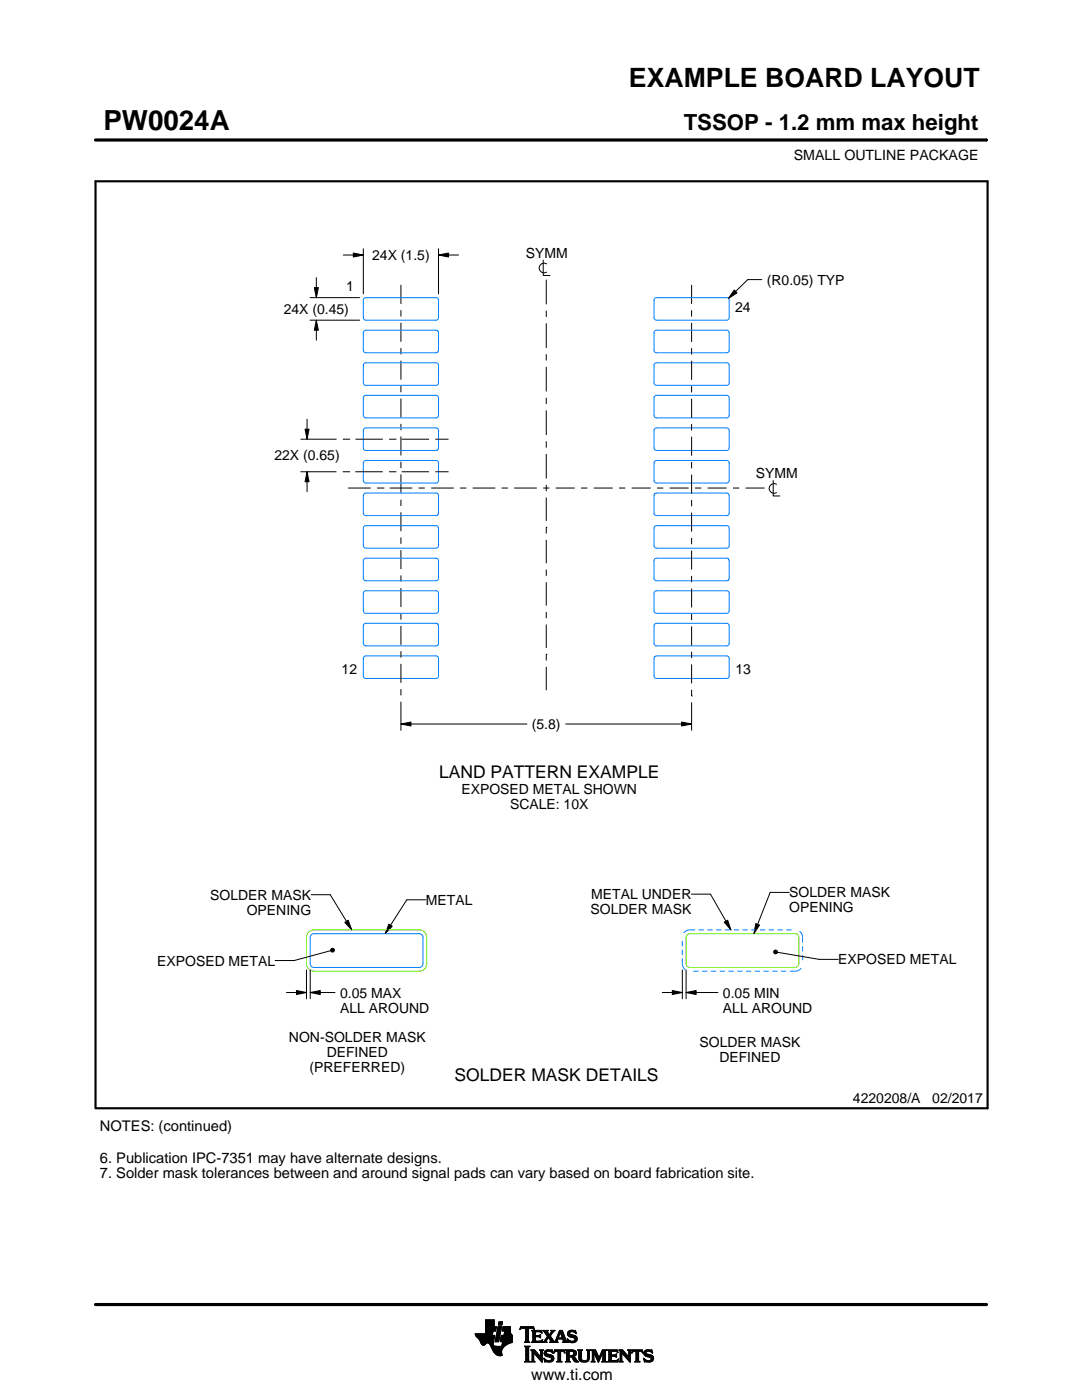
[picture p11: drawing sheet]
<svg xmlns="http://www.w3.org/2000/svg" width="216mm" height="279mm" viewBox="0 0 216 279" stroke-linecap="round" stroke-linejoin="round" font-family="sans-serif">
<g fill="none" stroke="#000" stroke-width=".2">
<path d="M19.1 27.9h177.7M196.8 27.7v.5M61.9 59.4h9.8M62.7 57.4h.8l-.4 2zM63.1 55.4v4M68.5 50.9h4M70.5 50.5l2 .4-2 .4zM72.5 49.6v9.1M80 56.9v3.7M87.5 50.9l2-.4v.8zM87.5 49.6v9.1M87.5 50.9h4"/>
<path d="M108.4 51.9v3.1h1.3M109 55.8v4.9M109.1 52.6a.98 .98 0 0 0-1.5 .9 .98 .98 0 0 0 1.5 .8M138 56.9v3.8M146.5 57.9l.6 .5-1.7 1.2zM152 55.8h-2.8l-3.8 3.8M61.9 63.9h9.8M63.1 63.9l.4 2h-.8zM63.1 63.9v4M80 61.9v1.3M80 64.4v3.8M80 69.5v1.2"/>
<path d="M80 72v3.8M80 77v1.3M80 79.5v3.8M109 62v1.3M109 64.5v4.9M109 70.7v1.2M109 73.2v4.9M109 79.4v1.2M138 61.9v1.3M138 64.4v3.8M138 69.5v1.2M138 72v3.8"/>
<path d="M138 77.1v1.2M138 79.6v3.8M60 94.2h7.1M60 87.7h7.2M60.9 85.7h.8l-.4 2zM61.3 94.2l.4 1.9h-.8zM61.3 83.6v4.1M61.3 94.2v4M68.4 94.2h1.2M68.4 87.7h1.3M69.5 97.4h4.5M69.6 94.2h.1"/>
<path d="M69.7 87.7h.1M70.9 94.2h5.5M70.9 87.7h5.5M75.2 97.4h1.3M76.5 97.4h.1M77.6 94.2h1.3M77.6 87.7h1.3M77.7 97.4h4.6M78.9 94.2h.1M78.9 87.7h.1M80 84.6v1.3M80 87.1v3.8"/>
<path d="M80 92.2v1.2M80 94.7v3.8M80 99.7v1.3M80.1 94.2h5.5M80.2 87.7h5.4M83.5 97.4h1.3M86 97.4h4.5M86.9 94.2h2.6M86.9 87.7h2.6M91.8 97.4h1.3M94.3 97.4h4.5M100.1 97.4h1.2"/>
<path d="M102.6 97.4h4.5M108.4 97.4h1.2M109 81.9v4.9M109 88.1v1.2M109 90.6v4.9M109 96.8v1.2M109 99.3v4.7M110.9 97.4h3.8M115.9 97.4h1.3M118.5 97.4h3.8M123.5 97.4h1.3M126 97.4h3.8"/>
<path d="M131.1 97.4h1.3M133.6 97.4h3.8M138 84.6v1.3M138 87.2v3.7M138 92.2v1.3M138 94.7v3.8M138 99.8v1.2M138.7 97.4h1.2M141.2 97.4h3.8M146.2 97.4h1.3M148.8 97.4h3.8M154.3 95.9v3.1h1.3"/>
<path d="M155 96.6a.98 .98 0 0 0-1.5 .9 .98 .98 0 0 0 1.5 .8M80 102.2v3.8M80 107.3v1.2M80 109.8v3.8M80 114.8v1.3M80 117.4v3.7M109 105.2h.1M109 105.2v1.3M109 107.7v4.7M109 113.7v1.2M109 116.2v4.7M138 102.3v3.8"/>
<path d="M138 107.4v1.2M138 109.9v3.8M138 114.9v1.3M138 117.4v3.8M80 122.4v1.3M80 124.9v3.8M80 130v1.2M80 132.5v3.8M80 137.5v1.3M109 130.6h.1M109 122.1v1.3M109 124.6v4.7"/>
<path d="M109 130.6v1.2M109 133.1v4.7M138 138.9h.1M138 122.5v1.3M138 125v3.8M138 130.1v1.2M138 132.6v3.8M138 137.6v1.3M80 144.5l2-.4v.8zM80 140v5.8M80 144.5h25.1M112.9 144.5h25.1"/>
<path d="M136 144.1l2 .4-2 .4zM138 140.2v5.5M62.1 178.6h3.8M65.9 178.6l4.3 7M85 179.6h-3.8l-4.3 6.7M138 178.4h3.8l4 7.2M157.5 178.1h-3.8l-3.3 8.2M57.2 198.1h4M59.2 197.7l2 .4-2 .4zM61.2 193.6v5.7M61.9 198.1l2-.4v.8zM61.9 193.6v5.7"/>
<path d="M61.9 198.1h4.9M66 189.7l-7.3 2h-3.8M66 189.5l.3-.3 .3 .1 .1 .3-.1 .3-.3 .1-.3-.2zM68.8 184.1l.7-.4 .7 1.9zM77.6 184.4l.7 .5-1.4 1.4zM132.2 198.1h4M134.2 197.7l2 .4-2 .4zM136.2 193.6v5.7M136.9 198.1l2-.4v.8zM136.9 198.1h6.4M136.9 193.6v5.7M144.5 184l.7-.4 .6 2z"/>
<path d="M150.8 184.3l.7 .3-1.1 1.7zM154.4 189.8l.3-.2 .3 .1 .2 .3-.2 .3-.3 .1-.3-.2zM155.1 190.1l8.4 1.4h3.8M94.8 266.2h3.5M94.8 266.3h3.5M94.9 266.4h3.3M94.9 266.5h3.8l-.2 1.2M94.9 266.5h3.8M95 266.6h3.7M95 266.7h3.7M95.1 266.8h3.6M95.2 266.9h3.4"/>
<path d="M95.3 267h3.3M95.4 267.1h3.2M95.5 267.2h3.1M95.6 267.3h3M95.7 267.4h2.8M95.7 267.5h2.8M95.8 267.6h2.7M95.8 267.7h2.7M95.9 267.8h2.6M95.9 267.9h2.5M95.9 268h2.5M96 268h1.1"/>
<path d="M96 268.1h1M96.1 268.2h.8M96.1 268.3h.7M96.2 268.4h.6M96.3 268.4h.4M96.9 266.1h1.4M96.9 266h1.4M96.9 265.9h1.4M96.9 265.8h1.5M96.9 265.7h1.5M96.9 264.7l2.2 .1-.2 .9h-.5l-.2 .8M96.9 265.6h2"/>
<path d="M96.9 265.5h2M96.9 265.4h2M96.9 265.3h2.1M96.9 265.2h2.1M96.9 265.1h2.1M96.9 265h2.1M96.9 264.9h2.1M96.9 264.8h2.2M96.9 264.6h1.7M96.9 264.5h1.7M96.9 264.4h1.7M96.9 264.3h1.7"/>
<path d="M96.9 264.2h1.7M96.9 264.1h1.7M96.9 264h1.7M96.9 263.9h1.7M96.9 263.8h1.7M96.9 263.7h1.7M96.9 263.6h1.7M96.9 263.5h1.7M96.9 263.4h1.7M97.5 268h.9M97.6 268.1h.8M97.7 268.2h.7"/>
<path d="M97.7 268.3h.7M97.8 268.4h.6M97.9 268.5h.6M97.9 268.6h.7M98 268.7h1.1M98 268.8h2.6M98 268.8h2.5M98.1 268.9h2.3M98.1 269h2.3M98.1 269.1h2.2M98.2 269.2h2.1M98.2 269.2h2"/>
<path d="M98.2 269.3h2M98.3 269.4h1.9M98.3 269.5h1.8M98.4 269.6h1.7M98.4 268v.4l.3 .2 2 .1M98.5 269.7h1.6M98.5 267.7l-.1 .3M98.5 269.8h1.6M98.6 269.9h1.5M98.6 264.8v-1.4h-1.7v2.8h-2.1l.1 .3 .7 .8 .7 1.1 .3 .1 .6-.5 .4 .1 1 1.8 .8 .6h.8l-.1-1 .8-1M98.6 270h1.5M98.7 270h1.4"/>
<path d="M98.8 270.1h1.3M98.8 267.7h.7M98.8 267.6h.7M98.8 267.5h.7M98.9 270.2h1.2M98.9 267.4h.7M98.9 267.3h.7M98.9 267.2h.7M98.9 267.1h.7M98.9 267h.7M98.9 270.3h1.3M99 266.9h.6"/>
<path d="M99 266.9h.7M99 266.8h.7M99 266.7h.7M99 266.6h.7M99 266.5h.7M99.1 270.4h1.1M99.1 266.4h.7M99.1 266.3h.7M99.1 266.2h.7M99.1 266.1h.7M99.1 266h.7M99.2 265.9h.7"/>
<path d="M99.2 265.8h.7M99.2 270.4h1M99.2 265.7h.7M99.2 265.6h.7M99.2 265.5h.7M99.3 265.4h.6M99.3 265.4h.7M99.3 265.3h.7M99.3 265.2h.7M99.3 265.1h.7M99.3 265h.7M99.4 270.5h.8"/>
<path d="M99.4 264.9h.7M99.4 264.8h.7M99.4 264.8h.7l-.6 3h-.7zM99.4 264.5l.2-.7h.7l-.2 .7h-.7M99.5 264.4h.6M99.5 264.3h.7M99.5 264.2h.7M99.5 264.1h.7M99.5 264h.7M99.5 263.9h.7M99.6 263.8h.7M99.8 270.6h.1"/>
<path d="M99.8 267.7h2.4M99.8 267.6h2.4M99.8 267.5h2.4M99.9 267.4h2.3M99.9 267.3h2.3M99.9 267.2h2.3M99.9 267.1h2.3M99.9 267h2.3M99.9 266.9h2.3M100 266.9h2.2M100 266.8h2.2M100 266.7h2.2"/>
<path d="M100 266.6h2.2M100 266.5h2.2M100.1 268.6h.7M100.2 268.5h.7M100.2 268.4h.8M100.2 268.4h.9M100.2 268.3h1M100.2 268.2h1.2M100.2 265.6h1.6M100.2 268.1h1.4M100.2 265.5h1.6M100.2 268h1.6"/>
<path d="M100.3 265.4h1.5M100.3 268h1.7M100.3 267.9h1.9M100.3 265.3h1.5M100.3 267.8h1.9M100.3 265.2h1.5M100.3 265.1h1.5M100.3 265h1.5M100.4 264.9h1.4M100.4 264.8h1.4M100.6 266.5l.1-.8h-.5l.2-.9h1.4l.1 1.1 .3 .6v1.4l-1.3 .6M100.6 266.4h1.5"/>
<path d="M100.6 266.3h1.4M100.6 266.2h1.4M100.6 266.1h1.3M100.7 266h1.2M100.7 265.9h1.2M100.7 265.8h1.1M100.7 265.7h1.1M102.2 266.5h-2.2l-.2 1.1 .5 .2-.2 .9M103.7 265.3h.1M103.8 265.2h.2M103.8 265h2.8M103.8 264.9h2.7"/>
<path d="M103.9 264.8h2.6M104.7 267.8h1M104.7 271.8h1.1M104.7 268.7h1M104.8 267.7h.7M104.8 271.7h.8M104.9 265.2h.6M104.9 268.9h.6M104.9 267.6h.6M104.9 267.5l-.2 .3M104.9 267.5h.6M104.9 267.4h.6"/>
<path d="M104.9 267.3h.6M104.9 267.2h.6M104.9 267.1h.6M104.9 267h.6M104.9 266.8h.6M104.9 266.7h.6M104.9 266.6h.6M104.9 266.5h.6M104.9 266.4h.6M104.9 266.3h.6M104.9 266.2h.6M104.9 266.1h.6"/>
<path d="M104.9 265.9h.6M104.9 265.8h.6M104.9 265.7h.6M104.9 265.6h.6M104.9 265.5h.6M104.9 265.4h.6M104.9 265.3h.6M104.9 271.5h.6M104.9 269h.6M104.9 271.4h.6M104.9 271.4v-2.4l-.2-.4h1.1l-.3 .4v2.4M104.9 271.4l-.2 .4h1.1l-.3-.4"/>
<path d="M104.9 271.3h.6M104.9 271.2h.6M104.9 271.1h.6M104.9 271h.6M104.9 270.9h.6M104.9 270.8h.6M104.9 270.6h.6M104.9 270.5h.6M104.9 270.4h.6M104.9 270.3h.6M104.9 270.2h.6M104.9 270.1h.6"/>
<path d="M104.9 270h.6M104.9 269.9h.6M104.9 269.8h.6M104.9 269.6h.6M104.9 269.5h.6M104.9 269.4h.6M104.9 269.3h.6M104.9 269.2h.6M104.9 269.1h.6M105.5 267.5l.2 .3M105.5 267.5v-2.3l.7-.1 .4 .3-.1-.6h-2.6l-.1 .6 .4-.3 .7 .1v2.3M105.7 267.8h-1"/>
<path d="M105.9 271.8h.8M105.9 269.4h.8M106.1 269.5h.7M106.1 267.8h2M106.1 271.7h.5M106.2 269.6h.7M106.2 271.5h.3M106.2 265.6h1.8M106.2 269.8h.8M106.2 271.4h.3M106.2 271.4l-.3 .4h.8l-.2-.4M106.2 271.3h.3"/>
<path d="M106.2 271.2h.3M106.2 271.1h.3M106.2 271h.3M106.2 270.9h.3M106.2 270.8h.3M106.2 270.6h.3M106.2 270.5h.3M106.2 270.4h.3M106.2 270.3h.3M106.2 270.2h.3M106.2 270.1h.3M106.2 270h1"/>
<path d="M106.2 269.9h.9M106.2 269.8v1.6M106.2 269.8l-.3-.4h.8l1.2 1.4M106.3 267.7h1.8M106.3 265.7h1.8M106.3 267.6h.6M106.3 265.8h.6M106.3 267.5l-.2 .3M106.3 267.5h.5M106.3 267.4h.5M106.3 267.3h.5M106.3 267.2h.5"/>
<path d="M106.3 267.1h.5M106.3 267h.5M106.3 266.8h.5M106.3 266.7h1.6M106.3 266.6h1.6M106.3 266.5h.5M106.3 266.4h.5M106.3 266.3h.5M106.3 266.2h.5M106.3 266.1h.5M106.3 265.9h.5M106.4 265.2h.2"/>
<path d="M106.5 270h.1M106.5 270v1.4M106.5 265.3h.1M106.6 270.1h.7M106.7 270.2h.7M106.8 270.3h.7M106.8 265.9l.2-.1h.6l.6 .2-.2-.5h-1.9l.2 .3v1.7M106.8 265.9v.6h.8l.3-.2v.7M106.9 270.4h.7M107 270.5h.7M107.1 270.6h.7M107.2 270.8h1"/>
<path d="M107.3 270.9h.9M107.4 271h.8M107.5 271.1h.7M107.6 271.2h.6M107.6 266.5h.3M107.7 271.3h.5M107.7 269.4h.7M107.7 266.8h.2M107.7 267.6h.5M107.8 266.4h.1M107.8 271.4h.4M107.8 267h.1"/>
<path d="M107.8 265.8h.3M107.8 269.5h.5M107.9 271.5h.3M107.9 269.6h.3M107.9 267l-.3-.2h-.8l.1 .8h.9l.5-.2M107.9 269.8h.3M107.9 270.6h.3M107.9 270.5h.3M107.9 270.4h.3M107.9 270.3h.3M107.9 270.2h.3M107.9 270.1h.3"/>
<path d="M107.9 270h.3M107.9 269.9h.3M107.9 269.8v1M107.9 269.8l-.2-.4h.7l-.2 .4M108 271.7h.2M108 265.9h.1M108 267.5h.2M108.1 271.8h.1M108.1 266.1h.1M108.2 267.4h.1M108.2 269.8v2.1l-1.7-1.9M108.2 267.8h.9"/>
<path d="M108.3 267.4l-.2 .5-2-.1M108.3 265.6h1M108.5 267.7h.5M108.5 271.1l.8 .4h.5l.2-.1-.1-.4-1-.4-.3-.3 .1-.7 .7-.2 .6 .1 .2-.1 .1 .6-.9-.3-.3 .1-.1 .3 1.3 .4 .2 .6M108.5 271.1h.1M108.5 265.7h.7M108.5 271.2h.2M108.6 271.3h.2M108.6 270.1h.4M108.6 270h.4M108.6 270.2h.6M108.6 267.6h.4"/>
<path d="M108.6 271.4h.4M108.6 269.9h.4M108.6 270.3h1M108.6 265.8h.7M108.6 271.5h.8M108.6 269.8h.5M108.7 271.7h1.5M108.7 270.4h1.3M108.7 267.5h.3M108.7 271.8h.1M108.7 265.9h.6M108.7 269.6h1.5"/>
<path d="M108.8 267.4h.3M108.8 270.5h1.5M108.8 266.1h.6M108.8 269.5h1.4M108.8 267.3h.4M108.9 266.2h.6M108.9 267.2h.4M108.9 266.3h.6M108.9 270.6h1.5M109 267.1h.3M109 266.4h1M109.1 271.8h.9"/>
<path d="M109.1 269.4h.7M109.1 267h.9M109.1 266.5h.8M109.1 267.8h-.9M109.2 266.8h.8M109.2 266.6h.6M109.2 266.7h.7M109.2 266.7l-.6 .9-.4 .2M109.3 270.8h1.1M109.5 267.1h.6M109.6 267.2h.6M109.7 271.5h.7"/>
<path d="M109.7 267.3h.6M109.7 267.8l.2-.2-.5-.7-.4 .8 .1 .1M109.7 267.8h1.6M109.7 266.3h.4M109.7 267.4h.6M109.8 270.9h.7M109.8 266.2h.3M109.8 266.6l.9 1.2 1-2.3h.5l.8 2.1 .3 .2M109.8 267.5h.6M109.9 266.1h.3M109.9 269.8h.4M109.9 267.6h.6"/>
<path d="M109.9 267.7h.7M109.9 271.4h.5M109.9 265.9h.4M110 271h.5M110 265.6h.7M110 265.9l-.4 .5-.4-.6 .2-.3h-1.1l.9 1.2M110 265.9l.1-.2-.2-.2h.8l-.9 1.1M110 271.3h.5M110 265.8h.4M110 271.1h.5M110 271.2h.5M110.1 269.4h.1"/>
<path d="M110.1 265.7h.4M110.1 269.9h.2M110.2 270h.1M110.5 270h.1M110.5 269.9h.2M110.5 271.1l-.2 .5-.8 .3-.6-.2-.2 .1-.2-.7M110.5 269.8h.3M110.6 269.6h2.1M110.6 269.5h2M110.6 269.4h2M110.7 267.7h.5M110.8 267.6h.4"/>
<path d="M110.9 267.5h.3M110.9 267.4h.3M111 267.3h.3M111 267.2h1.8M111 267.1h1.8M111.1 267h.3M111.1 271.8h1M111.1 266.8h.4M111.2 266.7h.3M111.2 267.5l.1-.2h1l.1 .2M111.2 267.5v.3h.1M111.2 266.6h.3"/>
<path d="M111.3 266.5h.3M111.3 271.7h.6M111.3 266.4h.3M111.3 271.5h.6M111.3 267.8h-1.6M111.3 269.8h.6M111.4 266.3h.3M111.4 271.4h.5M111.4 271.4l-.1-1.7h-.4l-.4 .4 .2-.7h1.9l.1 .7-.3-.4h-.5v1.7M111.4 270.5h.5M111.4 270.4h.5M111.4 270.3h.5"/>
<path d="M111.4 270.2h.5M111.4 270.1h.5M111.4 270h.5M111.4 269.9h.5M111.4 271.4l-.3 .4h1l-.2-.4M111.4 271.3h.5M111.4 271.2h.5M111.4 271.1h.5M111.4 271h.5M111.4 270.9h.5M111.4 270.8h.5M111.4 270.6h.5"/>
<path d="M111.4 266.2h.3M111.4 266.1h.4M111.5 265.9h.9M111.5 265.8h.8M111.6 265.7h.7M111.6 265.6h.6M111.8 265.9l.4 1.1h-.8zM111.9 266.1h.5M111.9 266.2h.5M111.9 266.3h.6M112 266.4h.5M112 266.5h.6"/>
<path d="M112.1 266.6h.5M112.1 266.7h.6M112.1 266.8h.6M112.2 267h.5M112.2 267.8h1.1M112.3 267.3h.6M112.3 267.4h.6M112.4 267.5h.6M112.4 267.5v.3h-.2M112.4 269.8h.3M112.4 267.6h.6M112.4 267.7h.7"/>
<path d="M112.6 269.9h.1M112.6 270h.2M112.8 271.8h1M112.8 269.4h1.6M113 269.5h1.7M113 271.7h.7M113 269.6h1.9M113 271.5h.6M113 269.8h.6M113 271.4h.6M113 271.4l-.2 .4h1l-.2-.4M113 271.3h.6"/>
<path d="M113 271.2h.6M113 271.1h.6M113 271h.6M113 270.9h.6M113 270.8h1.5M113 270.6h1.6M113 270.5h1.8M113 270.4h.6M113 270.3h.6M113 270.2h.6M113 270.1h.6M113 270h.6"/>
<path d="M113 269.9h.6M113 269.8v1.6M113 269.8l-.2-.4h1.4l.6 .2 .2 .3v.4l-.2 .3-.4 .1M113.2 267.3h.2M113.2 267.4h.3M113.2 266.2h.5M113.2 266.3h.6M113.2 266.1h.5M113.3 267.5h.3M113.3 267.8h-1.1M113.3 266.4h.9M113.3 265.9h.4"/>
<path d="M113.3 267.6h.6M113.3 266.5h1.3M113.3 267.7h1.6M113.3 265.8h.5M113.3 267.8h.2M113.4 266.6h1.5M113.4 265.7h1.5M113.4 265.7l.5-.2 .7 .1 .2-.1 .1 .7-.7-.4h-.4l-.1 .3 .1 .2 .9 .2 .4 .3 .1 .5-.3 .5-.6 .2-.7-.2-.2 .1-.2-.7 .9 .5 .5-.1 .1-.3-.2-.3-1.1-.4-.2-.4zM113.5 266.7h1.5M113.5 265.6h1.4M113.6 271.4v-.6h.4l.7 1h.8M113.6 269.9l.1-.2 .7 .2v.4l-.4 .2"/>
<path d="M113.6 269.9v.6M113.7 267.8h1.1M113.8 266.8h1.3M113.8 265.5h.6M114 268h.4M114.1 270.9h.6M114.2 271h.6M114.2 271.1h.7M114.3 271.2h.6M114.3 267h.8M114.3 269.8h.7M114.3 270.4h.6"/>
<path d="M114.4 271.3h.6M114.4 270.7l1.1 1.1M114.4 270.7h.1M114.4 271.4h.7M114.4 269.9h.6M114.4 270.3h.6M114.5 267.6h.5M114.5 270.2h.5M114.5 270h.5M114.5 265.8h.4M114.5 270.1h.5M114.5 271.5h.7"/>
<path d="M114.6 271.7h.7M114.6 267.1h.6M114.6 267.5h.5M114.7 267.2h.5M114.7 267.4h.5M114.7 265.9h.3M114.7 267.3h.5M114.7 271.8h.8M114.8 266.1h.2M114.9 266.2h.1M115.3 269.4h.9M115.4 269.5h.7"/>
<path d="M115.5 269.6h.5M115.5 269.8h.5M115.5 269.8v1.4l.4 .5 .6 .2 .7-.1 .3-.3 .1-.5M115.5 271h.5M115.5 270.9h.5M115.5 270.8h.5M115.5 270.6h.5M115.5 270.5h.5M115.5 270.4h.5M115.5 270.3h.5M115.5 270.2h.5M115.5 270.1h.5"/>
<path d="M115.5 270h.5M115.5 269.9h.5M115.5 269.8l-.2-.4h.9l-.2 .4M115.5 271.1h.5M115.5 271.2h.5M115.5 271.3h.6M115.6 271.4h.6M115.7 271.5h.8M115.8 271.7h1.5M116 271l.2 .4 .5 .2 .4-.2 .2-.4M116 269.8v1.2M116 271.8h1.1"/>
<path d="M116.8 271.5h.6M117 269.4h.8M117.1 271.4h.4M117.2 269.5h.5M117.2 271.3h.4M117.2 269.6h.4M117.2 271.2h.4M117.2 271.1h.4M117.3 269.8h.3M117.3 271h.3M117.3 270.9h.3M117.3 270.8h.3"/>
<path d="M117.3 270.6h.3M117.3 270.5h.3M117.3 270.4h.3M117.3 270.3h.3M117.3 270.2h.3M117.3 270.1h.3M117.3 270h.3M117.3 269.9h.3M117.6 269.8l.2-.4h-.8l.2 .3 .1 1.3M117.6 269.8v1.2M118 271.8h.7M118 269.4h.8"/>
<path d="M118.1 269.5h.8M118.1 271.7h.5M118.2 269.6h.7M118.2 271.5h.3M118.2 269.8h.8M118.2 271.4h.3M118.2 269.8l-.2-.4h.8l.7 1.6 .7-1.6h.9l-.3 .4M118.2 271.4l-.2 .4h.7l-.2-.4M118.2 271.3h.3M118.2 271.2h.3M118.2 271.1h.3M118.2 271h.3"/>
<path d="M118.2 270.9h.3M118.2 270.8h.3M118.2 270.6h.3M118.2 270.5h.3M118.2 270.4h.3M118.2 270.3h.3M118.2 270.2h.3M118.2 270.1h.3M118.2 270h.9M118.2 269.9h.8M118.2 269.8v1.6M118.6 270.1h.5"/>
<path d="M118.6 270.2h.6M118.7 270.3h.5M118.7 270.4h.6M118.8 270.5h.5M118.8 270.6h.6M118.9 270.8h.5M118.9 270.9h.6M119 271h.8M119 271.1h.8M119.1 271.2h.6M119.1 271.3h.6M119.2 271.4h.4"/>
<path d="M119.2 271.5h.4M119.3 271.7h.2M119.3 271.8h.2M119.6 270.9h.3M119.6 270.8h.3M119.7 270.6h.3M119.7 270.5h.3M119.8 270.4h.3M119.8 270.3h.3M119.9 270.2h.3M119.9 270.1h.3M120 270h.8"/>
<path d="M120 269.9h.8M120 269.8h.8M120.1 271.8h1M120.1 269.6h.7M120.1 269.5h.8M120.2 269.4h.9M120.2 271.7h.7M120.3 271.5h.5M120.3 271.4h.5M120.3 271.4l-.2 .4h1l-.3-.4M120.3 271.4v-1.5l-.9 2-.9-2v1.5M120.3 271.3h.5"/>
<path d="M120.3 271.2h.5M120.3 271.1h.5M120.3 271h.5M120.3 270.9h.5M120.3 270.8h.5M120.3 270.6h.5M120.3 270.5h.5M120.3 270.4h.5M120.3 270.3h.5M120.3 270.2h.5M120.3 270.1h.5M120.8 269.8v1.6"/>
<path d="M121.2 271.8h2M121.2 269.4h1.9M121.4 269.5h1.8M121.4 271.7h1.9M121.5 269.6h1.7M121.5 271.5h1.8M121.5 269.8h.5M121.5 271.4h.5M121.5 269.8l-.3-.4h1.9l.2 .6M121.5 269.9h.5M121.5 269.8v1.6M121.5 271.3h.5"/>
<path d="M121.5 271.2h.5M121.5 271.1h.5M121.5 271h.5M121.5 270.9h.5M121.5 270.8h.5M121.5 270.6h1.5M121.5 270.5h1.5M121.5 270.4h1.5M121.5 270.3h.5M121.5 270.2h.5M121.5 270.1h.5M121.5 270h.5"/>
<path d="M122.6 270.4l.4-.2v.7l-.2-.2h-.8v.7l.2 .1M122.9 270.8h.1M122.9 270.3h.1M123 269.8h.3M123.1 271.4h.3M123.2 269.9h.1M123.3 270h.1M123.3 270l-.4-.3h-.8l-.1 .7M123.3 271.3h.1M123.4 271.2h.1M123.4 271.2l-.2 .6h-2l.3-.4M123.4 271.2l-.3 .3h-.4"/>
<path d="M123.5 271.8h.8M123.5 269.4h.7M123.6 269.5h.7M123.7 271.7h.5M123.7 269.6h.7M123.7 271.5h.4M123.7 269.8h.8M123.7 271.4h.4M123.7 271.4l-.2 .4h.8l-.2-.4M123.7 271.3h.4M123.7 271.2h.4M123.7 271.1h.4"/>
<path d="M123.7 271h.4M123.7 270.9h.4M123.7 270.8h.4M123.7 270.6h.4M123.7 270.5h.4M123.7 270.4h.4M123.7 270.3h.4M123.7 270.2h.4M123.7 270.1h.4M123.7 270h1M123.7 269.9h.9M123.7 269.8v1.6"/>
<path d="M123.7 269.8l-.2-.4h.7l1.2 1.4 .1-1M124.1 270v1.4M124.1 270h.1M124.2 270.1h.6M124.2 270.2h.7M124.3 270.3h.7M124.4 270.4h.7M124.5 270.5h.7M124.6 270.6h.7M124.7 270.8h1.1M124.8 270.9h1M124.9 271h.9"/>
<path d="M125 271.1h.8M125.1 271.2h.7M125.2 271.3h.6M125.2 269.4h.8M125.3 271.4h.5M125.4 269.5h.5M125.4 271.5h.4M125.4 269.6h.4M125.5 269.8h.3M125.5 269.8l-.3-.4h.8l-.2 .4M125.5 270.4h.3M125.5 270.3h.3"/>
<path d="M125.5 270.2h.3M125.5 270.1h.3M125.5 270h.3M125.5 269.9h.3M125.5 270.6h.3M125.5 270.5h.3M125.5 271.7h.3M125.6 271.8h.2M125.8 269.8v2.1l-1.7-1.9M126 270h.1M126.1 269.9h.1M126.1 269.8h.3"/>
<path d="M126.1 269.6h2.1M126.2 269.5h2M126.2 269.4h2M126.6 271.8h1.1M126.9 271.7h.6M126.9 271.5h.5M126.9 269.8h.5M126.9 271.4h.5M126.9 271.4v-1.7h-.5l-.3 .4 .1-.7h1.9l.2 .7-.4-.4h-.5v1.7M126.9 270.5h.5M126.9 270.4h.5M126.9 270.3h.5"/>
<path d="M126.9 270.2h.5M126.9 270.1h.5M126.9 270h.5M126.9 269.9h.5M126.9 271.4l-.3 .4h1.1l-.3-.4M126.9 271.3h.5M126.9 271.2h.5M126.9 271.1h.5M126.9 271h.5M126.9 270.9h.5M126.9 270.8h.5M126.9 270.6h.5"/>
<path d="M128 269.8h.3M128.1 269.9h.2M128.2 270h.1M128.4 271.1h.1M128.4 271.2h.2M128.5 271.3h.2M128.5 270.1h.4M128.5 270h.4M128.5 270.2h.6M128.5 271.4h.4M128.5 269.9h.4M128.5 270.3h1"/>
<path d="M128.5 271.5h.8M128.5 269.8h.5M128.6 271.7h1.5M128.6 270.4h1.3M128.6 271.8h.1M128.6 269.6h1.5M128.7 270.5h1.5M128.7 269.5h1.4M128.8 270.6h1.5M128.9 271.8h1M129 269.4h.7M129.1 270.8l-.6-.4 .1-.7 .5-.3 .8 .1 .2-.1 .1 .7-.8-.4-.4 .1-.1 .2 1.3 .5 .2 .6"/>
<path d="M129.1 270.8l.7 .2v.4l-.6 .1-.8-.4M129.2 270.8h1.1M129.6 271.5h.7M129.6 270.9h.8M129.8 269.8h.4M129.8 271.4h.5M129.9 271h.5M129.9 271.3h.5M129.9 271.1h.5M129.9 271.2h.5M129.9 269.4h.2M130 269.9h.2"/>
<path d="M130.1 270h.1M130.4 271.1l-.3 .5-.7 .3-.6-.2-.2 .1-.2-.7"/>
</g>
<g fill="#000">
<path d="M62.7 57.4h.8l-.4 2zM70.5 50.5l2 .4-2 .4zM87.5 50.9l2-.4v.8zM146.5 57.9l.6 .5-1.7 1.2zM63.1 63.9l.4 2h-.8zM60.9 85.7h.8l-.4 2zM61.3 94.2l.4 1.9h-.8zM80 144.5l2-.4v.8zM136 144.1l2 .4-2 .4zM59.2 197.7l2 .4-2 .4zM61.9 198.1l2-.4v.8zM66 189.5l.3-.3 .3 .1 .1 .3-.1 .3-.3 .1-.3-.2z"/>
<path d="M68.8 184.1l.7-.4 .7 1.9zM77.6 184.4l.7 .5-1.4 1.4zM134.2 197.7l2 .4-2 .4zM136.9 198.1l2-.4v.8zM144.5 184l.7-.4 .6 2zM150.8 184.3l.7 .3-1.1 1.7zM154.4 189.8l.3-.2 .3 .1 .2 .3-.2 .3-.3 .1-.3-.2z"/>
</g>
<path d="M19.1 36.2h178v185h-178z" fill="none" stroke="#000" stroke-width=".43"/>
<path d="M19 27.9h177.8M19 260.3h177.8" fill="none" stroke="#000" stroke-width=".63"/>
<g fill="none" stroke="#0080ff" stroke-width=".2">
<path d="M72.7 59.5h14.6l.2 .4-.1 3.8-.4 .2-14.3-.1-.2-.4v-3.5zM130.7 59.5h14.6l.2 .4-.1 3.8-.4 .2-14.3-.1-.2-.4v-3.5zM72.7 66l14.5-.1 .3 .5v3.7l-.5 .3-14.3-.1-.2-.4v-3.5zM72.7 72.5h14.6l.2 .4-.1 3.8-.4 .2-14.3-.1-.2-.4v-3.5zM72.7 79h14.6l.2 .4-.1 3.8-.4 .2-14.3-.1-.2-.4v-3.5zM130.7 79h14.6l.2 .4-.1 3.8-.4 .2-14.3-.1-.2-.4v-3.5zM130.7 72.5l14.5-.1 .3 .5v3.7l-.5 .3-14.3-.1-.2-.4v-3.5zM130.7 66h14.6l.2 .4-.1 3.8-.4 .2-14.3-.1-.2-.4v-3.5zM72.7 98.5l14.5-.1 .3 .5v3.7l-.5 .3-14.3-.1-.2-.4v-3.5zM72.7 85.5l14.5-.1 .3 .5v3.7l-.5 .3-14.3-.1-.2-.4v-3.5zM72.7 92h14.6l.2 .4-.1 3.8-.4 .2-14.3-.1-.2-.4v-3.5zM130.6 98.5l.4-.1h14l.4 .2 .1 .3v3.5l-.2 .4-.3 .1h-14l-.4-.2-.1-.3v-3.5z"/>
<path d="M130.7 92h14.6l.2 .4-.1 3.8-.4 .2-14.3-.1-.2-.4v-3.5zM130.7 85.5h14.6l.2 .4-.1 3.8-.4 .2h-14.2l-.3-.5v-3.5zM72.7 118h14.6l.2 .4-.1 3.8-.4 .2-14.3-.1-.2-.4v-3.5zM72.7 105h14.6l.2 .4-.1 3.8-.4 .2-14.3-.1-.2-.4v-3.5zM72.7 111.5h14.6l.2 .4-.1 3.8-.4 .2-14.3-.1-.2-.4v-3.5zM130.7 118l14.5-.1 .3 .5v3.7l-.5 .3-14.3-.1-.2-.4v-3.5zM130.7 111.5l14.5-.1 .3 .5v3.7l-.5 .3-14.3-.1-.2-.4v-3.5zM130.7 105l14.5-.1 .3 .5v3.7l-.5 .3-14.3-.1-.2-.4v-3.5zM72.7 131h14.6l.2 .4-.1 3.8-.4 .2-14.3-.1-.2-.4v-3.5zM72.7 124.5l14.5-.1 .3 .5v3.7l-.5 .3-14.3-.1-.2-.4v-3.5zM130.6 131l.4-.1h14.2l.3 .5v3.7l-.5 .3-14.3-.1-.2-.4v-3.5zM130.7 124.5h14.6l.2 .4-.1 3.8-.4 .2-14.3-.1-.2-.4v-3.5z"/>
<path d="M62.1 186.5l.6-.2h21a.75 .75 0 0 1 .7 .8v5.2a.75 .75 0 0 1-.7 .8h-21a.75 .75 0 0 1-.8-.8v-5.2zM136.2 191.3v1.4l.6 .8M136.2 187.8v1M136.2 189.5v1.1M138.4 193.8h1M138.7 185.6h-1.4l-.9 .6M139.4 185.6h1.1M140.1 193.8h1.1M141.2 185.6h1M141.9 193.8h1M142.9 185.6h1.1M143.6 193.8h1.1"/>
<path d="M144.7 185.6h1M145.4 193.8h1M146.4 185.6h1.1M147.1 193.8h1.1M148.2 185.6h1M148.9 193.8h1M149.9 185.6h1.1M150.6 193.8h1.1M151.7 185.6h1M152.4 193.8h1M153.4 185.6h1.1M154.1 193.8h1.1"/>
<path d="M155.2 185.6h1M155.9 193.8h1M156.9 185.6h1.1M159.5 185.9l.6 .8 .1 1.4M159.9 193.2l-.9 .6h-1.4M160.2 188.8v1.1M160.2 190.6v1"/>
</g>
<path d="M61.8 185.9l.9-.3h21a1.5 1.5 0 0 1 1.5 1.5v5.2a1.5 1.5 0 0 1-1.5 1.5h-21a1.5 1.5 0 0 1-1.5-1.5v-5.2v-.5zM137.1 186.5l.6-.2h21a.75 .75 0 0 1 .7 .8v5.2a.75 .75 0 0 1-.7 .8h-21.2l-.5-.4-.1-.4v-5.2z" fill="none" stroke="#6ef200" stroke-width=".2"/>
<text font-size="5.5" x="20.6" y="26">PW0024A</text>
<text font-size="5.3" x="125.5" y="17.4">EXAMPLE BOARD LAYOUT</text>
<text font-size="4.4" x="136.4" y="26">TSSOP - 1.2 mm max height</text>
<g font-size="3.5">
<text x="87.6" y="155.3">LAND PATTERN EXAMPLE</text>
<text x="90.7" y="215.7">SOLDER MASK DETAILS</text>
</g>
<text font-size="3.2" x="106" y="275.3">www.ti.com</text>
<g font-size="2.9">
<text x="19.9" y="225.7">NOTES: (continued)</text>
<text x="19.9" y="232">6. Publication IPC-7351 may have alternate designs.</text>
<text x="19.9" y="235.2">7. Solder mask tolerances between and around signal pads can vary based on board fabrication site.</text>
</g>
<g font-size="2.8">
<text x="158.4" y="32">SMALL OUTLINE PACKAGE</text>
<text x="74.3" y="51.9">24X (1.5)</text>
<text x="105" y="51.5">SYMM</text>
<text x="69.1" y="58.1">1</text>
<text x="153" y="56.8">(R0.05) TYP</text>
<text x="56.6" y="62.7">24X (0.45)</text>
<text x="146.7" y="62.4">24</text>
<text x="54.8" y="91.9">22X (0.65)</text>
<text x="150.8" y="95.5">SYMM</text>
<text x="68.2" y="134.5">12</text>
<text x="146.8" y="134.5">13</text>
<text x="106.1" y="145.5">(5.8)</text>
<text x="92.1" y="158.4">EXPOSED METAL SHOWN</text>
<text x="101.8" y="161.4">SCALE: 10X</text>
<text x="42" y="179.6">SOLDER MASK</text>
<text x="118" y="179.4">METAL UNDER</text>
<text x="157.5" y="179.1">SOLDER MASK</text>
<text x="49.2" y="182.6">OPENING</text>
<text x="85" y="180.6">METAL</text>
<text x="117.8" y="182.4">SOLDER MASK</text>
<text x="157.5" y="182.1">OPENING</text>
<text x="31.4" y="192.7">EXPOSED METAL</text>
<text x="167.3" y="192.5">EXPOSED METAL</text>
<text x="67.8" y="199.1">0.05 MAX</text>
<text x="67.8" y="202.1">ALL AROUND</text>
<text x="144.3" y="199.1">0.05 MIN</text>
<text x="144.3" y="202.1">ALL AROUND</text>
<text x="57.7" y="208">NON-SOLDER MASK</text>
<text x="139.6" y="209">SOLDER MASK</text>
<text x="61.8" y="214">(PREFERRED)</text>
<text x="65.2" y="211">DEFINED</text>
<text x="143.5" y="212">DEFINED</text>
<text x="170.2" y="220.2">4220208/A</text>
<text x="186" y="220.2">02/2017</text>
</g>
</svg>
